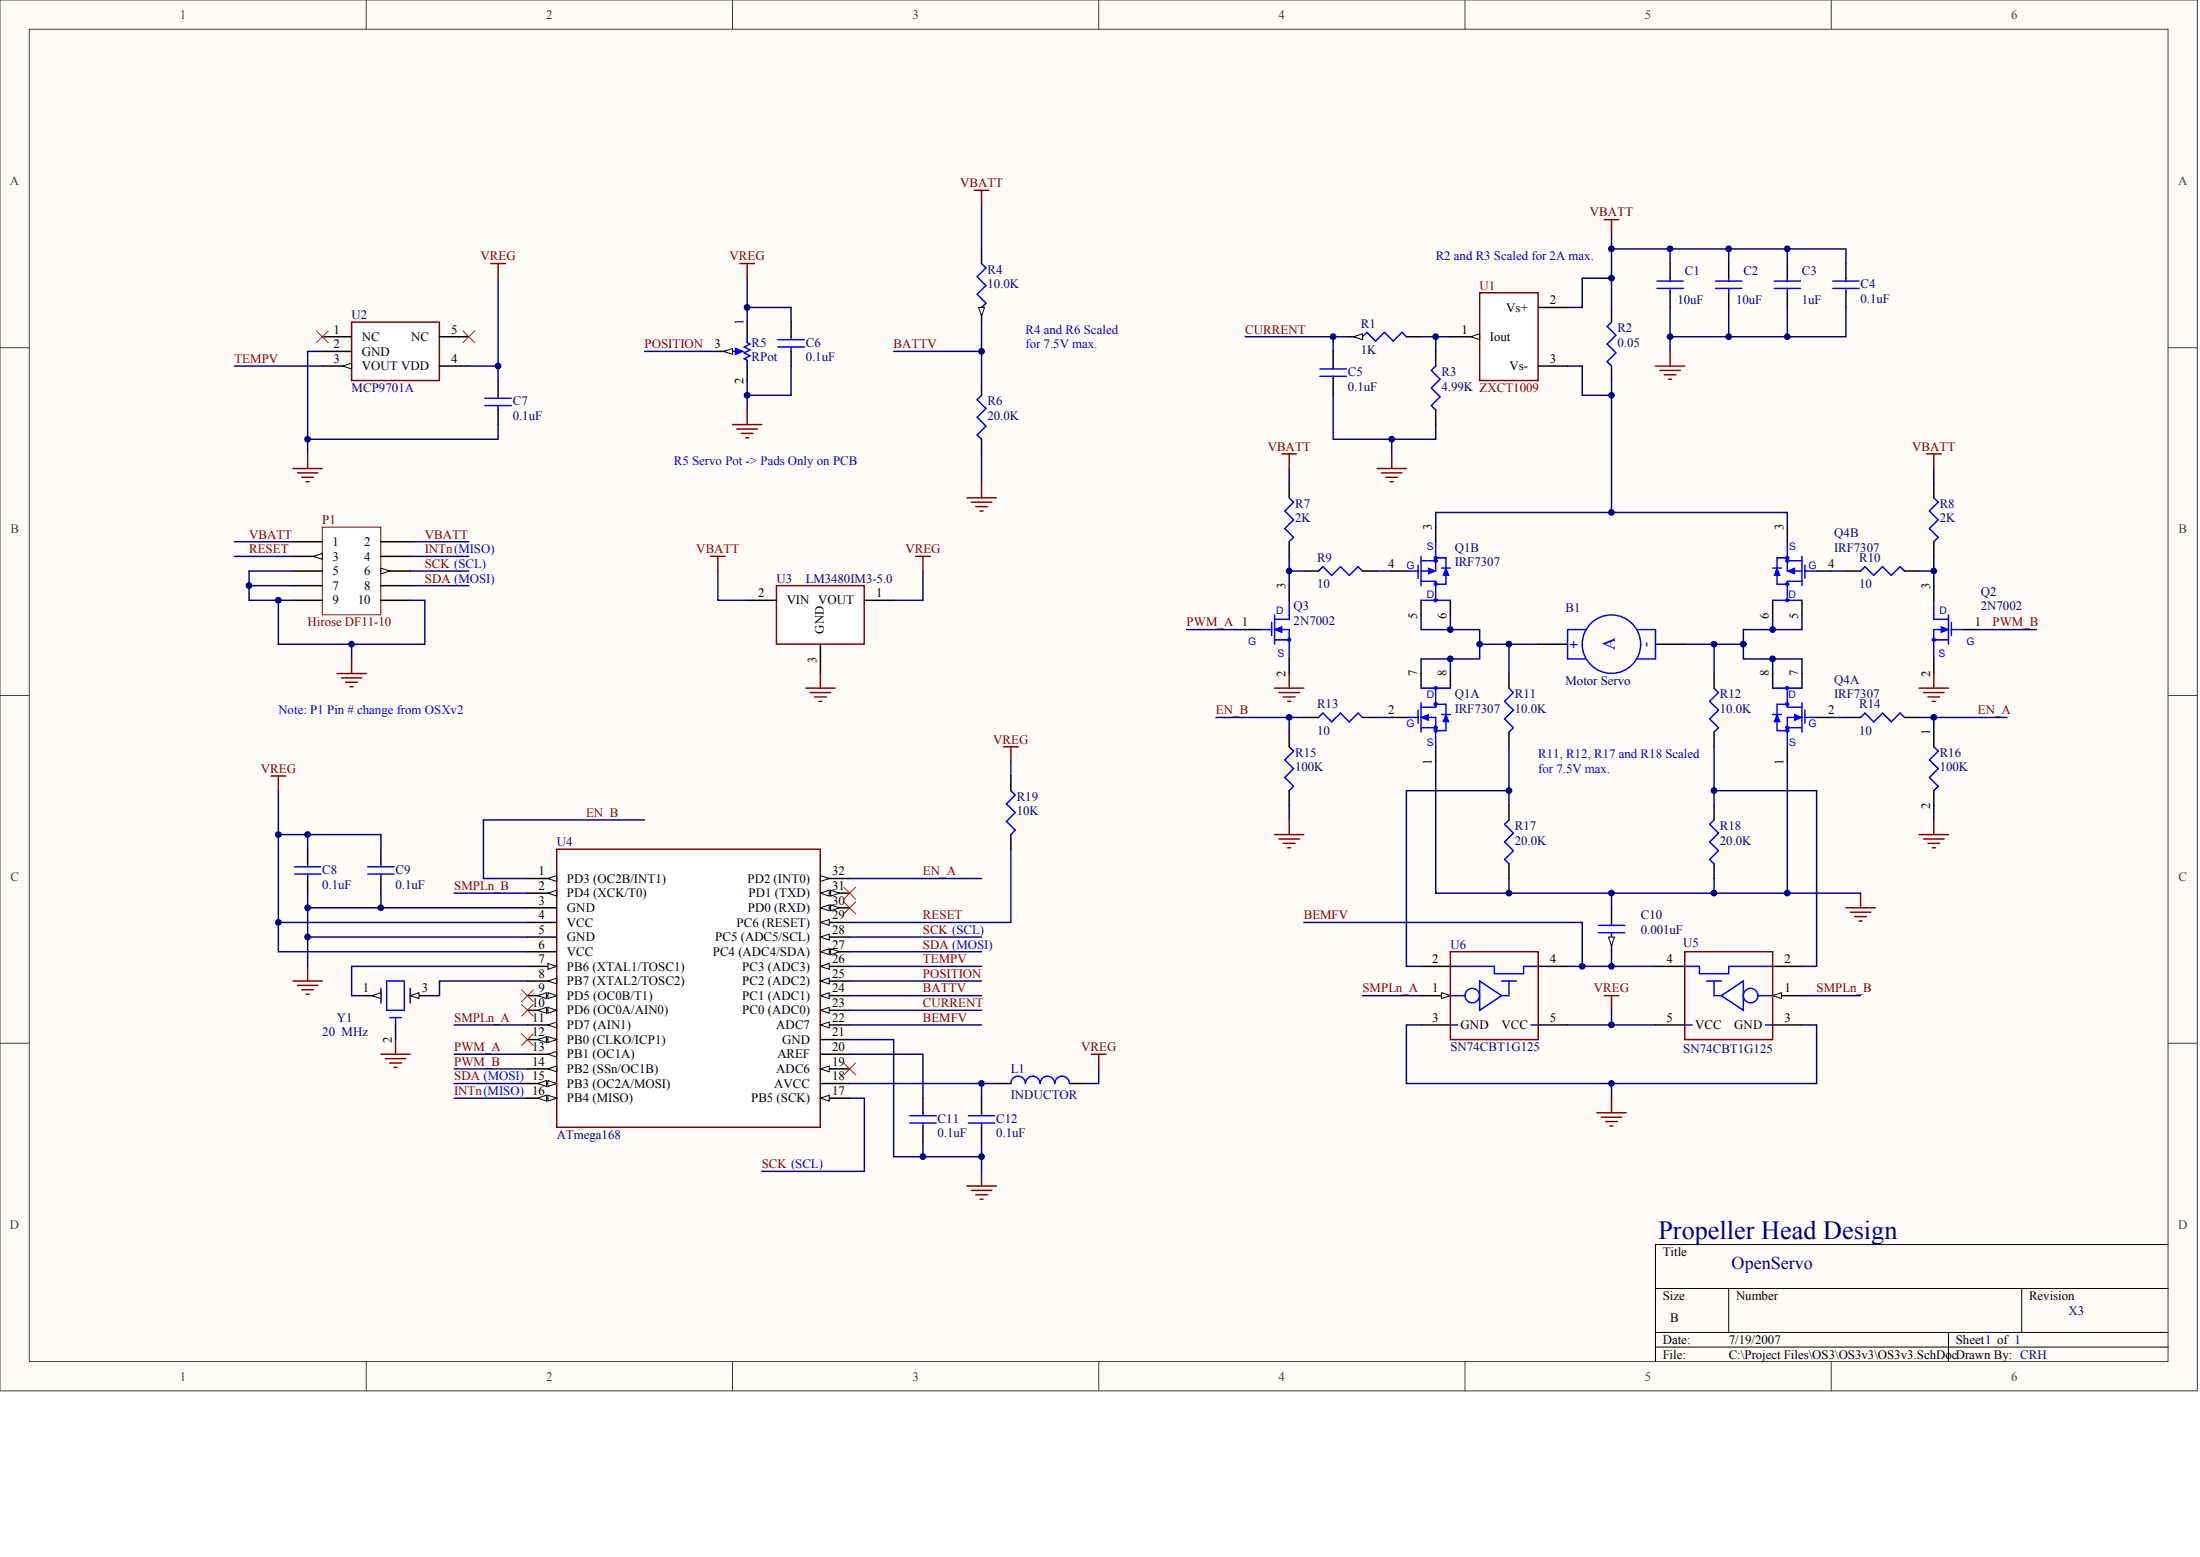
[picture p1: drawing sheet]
<svg xmlns="http://www.w3.org/2000/svg" width="840mm" height="594mm" viewBox="0 0 840 594" stroke-linecap="round" stroke-linejoin="round" font-family="sans-serif">
<g fill="#fffcf8" stroke="#404040" stroke-width=".38">
<path d="M0 0h838.6v530.7h-838.6z"/>
<path d="M11.2 11.2h816.2v508.3h-816.2z"/>
</g>
<g fill="none" stroke="#404040" stroke-width=".38">
<path d="M139.8 0v11.2M279.6 0v11.2M419.3 0v11.2M559.1 0v11.2M698.9 0v11.2M0 132.7h11.2M827.5 132.7h11.2M0 265.4h11.2M827.5 265.4h11.2M0 398.1h11.2M827.5 398.1h11.2M139.8 519.6v11.1"/>
<path d="M279.6 519.6v11.1M419.3 519.6v11.1M559.1 519.6v11.1M698.9 519.6v11.1"/>
</g>
<path d="M827.5 474.9h-195.7v44.7M631.8 491.6h195.7M659.7 491.6v16.8M771.6 491.6v16.8M631.8 508.4h195.7M631.8 514h195.7M743.6 508.4v11.2" fill="none" stroke="#000" stroke-width=".38"/>
<path d="M212.5 324h100.5v106.1h-100.5z" fill="#fff" stroke="#800000" stroke-width=".56"/>
<path d="M201.3 335.2h11.2" fill="none" stroke="#000" stroke-width=".56"/>
<path d="M209.1 335.2l3.4-1.1v2.2z" fill="#fffcf8" stroke="#000" stroke-width=".38"/>
<path d="M201.3 340.8h11.2" fill="none" stroke="#000" stroke-width=".56"/>
<path d="M209.1 340.8l3.4-1.1v2.2z" fill="#fffcf8" stroke="#000" stroke-width=".38"/>
<path d="M201.3 346.4h11.2M201.3 352h11.2M201.3 357.5h11.2M201.3 363.1h11.2M201.3 368.7h11.2" fill="none" stroke="#000" stroke-width=".56"/>
<path d="M209.1 367.6l3.4 1.1-3.4 1.1z" fill="#fffcf8" stroke="#000" stroke-width=".38"/>
<path d="M201.3 374.3h11.2" fill="none" stroke="#000" stroke-width=".56"/>
<path d="M209.1 374.3l3.4-1.1v2.2z" fill="#fffcf8" stroke="#000" stroke-width=".38"/>
<path d="M201.3 379.9h11.2" fill="none" stroke="#000" stroke-width=".56"/>
<g fill="#fffcf8" stroke="#000" stroke-width=".38">
<path d="M209.1 378.8l3.4 1.1-3.4 1.1z"/>
<path d="M205.2 379.9l3.3-1.1v2.2z"/>
</g>
<path d="M201.3 385.5h11.2" fill="none" stroke="#000" stroke-width=".56"/>
<g fill="#fffcf8" stroke="#000" stroke-width=".38">
<path d="M209.1 384.4l3.4 1.1-3.4 1.1z"/>
<path d="M205.2 385.5l3.3-1.1v2.2z"/>
</g>
<path d="M201.3 391.1h11.2" fill="none" stroke="#000" stroke-width=".56"/>
<path d="M209.1 391.1l3.4-1.1v2.2z" fill="#fffcf8" stroke="#000" stroke-width=".38"/>
<path d="M201.3 396.7h11.2" fill="none" stroke="#000" stroke-width=".56"/>
<g fill="#fffcf8" stroke="#000" stroke-width=".38">
<path d="M209.1 395.5l3.4 1.2-3.4 1.1z"/>
<path d="M205.2 396.7l3.3-1.2v2.3z"/>
</g>
<path d="M201.3 402.2h11.2" fill="none" stroke="#000" stroke-width=".56"/>
<path d="M209.1 402.2l3.4-1.1v2.3z" fill="#fffcf8" stroke="#000" stroke-width=".38"/>
<path d="M201.3 407.8h11.2" fill="none" stroke="#000" stroke-width=".56"/>
<path d="M209.1 407.8l3.4-1.1v2.2z" fill="#fffcf8" stroke="#000" stroke-width=".38"/>
<path d="M201.3 413.4h11.2" fill="none" stroke="#000" stroke-width=".56"/>
<g fill="#fffcf8" stroke="#000" stroke-width=".38">
<path d="M209.1 412.3l3.4 1.1-3.4 1.1z"/>
<path d="M205.2 413.4l3.3-1.1v2.2z"/>
</g>
<path d="M201.3 419h11.2" fill="none" stroke="#000" stroke-width=".56"/>
<g fill="#fffcf8" stroke="#000" stroke-width=".38">
<path d="M209.1 417.9l3.4 1.1-3.4 1.1z"/>
<path d="M205.2 419l3.3-1.1v2.2z"/>
</g>
<path d="M313.1 419h11.2" fill="none" stroke="#000" stroke-width=".56"/>
<path d="M313.1 419l3.4-1.1v2.2z" fill="#fffcf8" stroke="#000" stroke-width=".38"/>
<path d="M313.1 413.4h11.2M313.1 407.8h11.2" fill="none" stroke="#000" stroke-width=".56"/>
<path d="M313.1 407.8l3.4-1.1v2.2z" fill="#fffcf8" stroke="#000" stroke-width=".38"/>
<path d="M313.1 396.7h11.2M313.1 391.1h11.2M313.1 402.2h11.2" fill="none" stroke="#000" stroke-width=".56"/>
<path d="M313.1 391.1l3.4-1.1v2.2z" fill="#fffcf8" stroke="#000" stroke-width=".38"/>
<path d="M313.1 385.5h11.2" fill="none" stroke="#000" stroke-width=".56"/>
<path d="M313.1 385.5l3.4-1.1v2.2z" fill="#fffcf8" stroke="#000" stroke-width=".38"/>
<path d="M313.1 379.9h11.2" fill="none" stroke="#000" stroke-width=".56"/>
<path d="M313.1 379.9l3.4-1.1v2.2z" fill="#fffcf8" stroke="#000" stroke-width=".38"/>
<path d="M313.1 374.3h11.2" fill="none" stroke="#000" stroke-width=".56"/>
<path d="M313.1 374.3l3.4-1.1v2.2z" fill="#fffcf8" stroke="#000" stroke-width=".38"/>
<path d="M313.1 368.7h11.2" fill="none" stroke="#000" stroke-width=".56"/>
<path d="M313.1 368.7l3.4-1.1v2.2z" fill="#fffcf8" stroke="#000" stroke-width=".38"/>
<path d="M313.1 363.1h11.2" fill="none" stroke="#000" stroke-width=".56"/>
<g fill="#fffcf8" stroke="#000" stroke-width=".38">
<path d="M313.1 363.1l3.4-1.1v2.3z"/>
<path d="M317 362l3.4 1.1-3.4 1.2z"/>
</g>
<path d="M313.1 357.5h11.2" fill="none" stroke="#000" stroke-width=".56"/>
<path d="M313.1 357.5l3.4-1.1v2.3z" fill="#fffcf8" stroke="#000" stroke-width=".38"/>
<path d="M313.1 352h11.2" fill="none" stroke="#000" stroke-width=".56"/>
<path d="M313.1 352l3.4-1.2v2.3z" fill="#fffcf8" stroke="#000" stroke-width=".38"/>
<path d="M313.1 346.4h11.2" fill="none" stroke="#000" stroke-width=".56"/>
<g fill="#fffcf8" stroke="#000" stroke-width=".38">
<path d="M313.1 346.4l3.4-1.1v2.2z"/>
<path d="M317 345.3l3.4 1.1-3.4 1.1z"/>
</g>
<path d="M313.1 340.8h11.2" fill="none" stroke="#000" stroke-width=".56"/>
<g fill="#fffcf8" stroke="#000" stroke-width=".38">
<path d="M313.1 340.8l3.4-1.1v2.2z"/>
<path d="M317 339.7l3.4 1.1-3.4 1.1z"/>
</g>
<path d="M313.1 335.2h11.2" fill="none" stroke="#000" stroke-width=".56"/>
<path d="M313.1 334.1l3.4 1.1-3.4 1.1z" fill="#fffcf8" stroke="#000" stroke-width=".38"/>
<g fill="none" stroke="#00f" stroke-width=".56">
<path d="M385.8 301.7l1.7 1.7-3.4 3.3 3.4 3.4-3.4 3.3 3.4 3.4-1.7 1.6M112.4 333.5h10M112.4 330.7h10M117.4 329.6v1.1M117.4 333.5v1.7M140.3 333.5h10.1M140.3 330.7h10.1M145.4 329.6v1.1M145.4 333.5v1.7M391.3 413.4a2.77 2.77 0 0 0-2.7-2.8 2.77 2.77 0 0 0-2.8 2.8M396.9 413.4a2.77 2.77 0 0 0-2.8-2.8 2.77 2.77 0 0 0-2.7 2.8M408.1 413.4a2.8 2.8 0 0 0-2.8-2.8 2.8 2.8 0 0 0-2.8 2.8 2.77 2.77 0 0 0-2.8-2.8 2.77 2.77 0 0 0-2.7 2.8"/>
<path d="M347.2 428.5h10.1M347.2 425.7h10.1M352.2 424.6v1.1M352.2 428.5v1.7M369.6 428.5h10M369.6 425.7h10M374.6 424.6v1.1M374.6 428.5v1.7"/>
</g>
<path d="M385.8 296.1v5.6M385.8 318.4v5.6M117.4 324v5.6M117.4 335.2v5.6M145.4 324v5.6M145.4 335.2v5.6M352.2 419v5.6M374.6 419v5.6M380.2 413.4h5.6M408.1 413.4h5.6M352.2 430.2v5.6M374.6 430.2v5.6" fill="none" stroke="#000" stroke-width=".56"/>
<g fill="none" stroke="#000080" stroke-width=".56">
<path d="M385.8 290.5v5.6M106.2 301.7v61.4h95.1M106.2 318.4h39.2v5.6M117.4 318.4v5.6M385.8 324v28h-61.5M106.2 352h95.1M117.4 340.8v5.6M117.4 357.5v11.2M145.4 340.8v5.6M201.3 346.4h-83.9v11.1h83.9M324.3 363.1h50.3M324.3 402.2h27.9v16.8"/>
<path d="M324.3 419h5.6v27.9h-39.2M324.3 413.4h55.9M374.6 413.4v5.6M352.2 435.8v5.6h22.4M374.6 435.8v11.1"/>
</g>
<g fill="none" stroke="#800000" stroke-width=".56">
<path d="M103.4 296.1h5.6M106.2 296.1v5.6M383 284.9h5.6M385.8 284.9v5.6M111.8 374.3h11.2M113.5 376h7.8M115.2 377.7h4.4M116.9 379.3h1.1M117.4 368.7v5.6M416.5 402.2h5.6M419.3 402.2v5.6M369 452.5h11.2"/>
<path d="M370.7 454.2h7.8M372.4 455.9h4.4M374 457.6h1.2M374.6 446.9v5.6"/>
</g>
<path d="M123 201.1h22.3v33.5h-22.3z" fill="#fff" stroke="#800000" stroke-width=".38"/>
<path d="M111.8 206.7h11.2M111.8 212.3h11.2M145.4 206.7h11.2" fill="none" stroke="#000" stroke-width=".56"/>
<path d="M119.6 212.3l3.4-1.1v2.2z" fill="#fffcf8" stroke="#000" stroke-width=".38"/>
<path d="M111.8 217.9h11.2M145.4 212.3h11.2M145.4 217.9h11.2" fill="none" stroke="#000" stroke-width=".56"/>
<path d="M145.4 216.8l3.3 1.1-3.3 1.1z" fill="#fffcf8" stroke="#000" stroke-width=".38"/>
<g fill="none" stroke="#000" stroke-width=".56">
<path d="M615 117.3v5.6M514.4 128.5h5.6M615 139.7v5.6M492 184.4v5.5M738 184.4v5.5M492 206.7v5.6M497.6 217.9h5.6M520 217.9h5.6M704.5 217.9h5.6M726.8 217.9h5.6M738 206.7v5.6M111.8 223.5h11.2"/>
<path d="M111.8 229.1h11.2M145.4 223.5h11.2M145.4 229.1h11.2M492 223.5v5.6M738 223.5v5.6M475.2 240.2h5.6M492 251.4v5.6M575.9 257v5.6M587.1 245.8h11.1M631.8 245.8h11.2M654.2 257v5.6M738 251.4v5.6"/>
<path d="M749.2 240.2h5.6M497.6 273.7h5.6M520 273.7h5.6M575.9 279.3v5.6M654.2 279.3v5.6M704.5 273.7h5.6M726.8 273.7h5.6"/>
</g>
<g fill="none" stroke="#00f" stroke-width=".56">
<path d="M520 128.5l1.6-1.7 3.4 3.4 3.4-3.4 3.3 3.4 3.4-3.4 1.6 1.7M615 122.9l-1.7 1.7 3.4 3.3-3.4 3.4 3.4 3.3-3.4 3.4 1.7 1.7M492 189.9l1.7 1.7-3.4 3.4 3.4 3.3-3.4 3.4 3.4 3.3-1.7 1.7M738 189.9l1.7 1.7-3.4 3.4 3.4 3.3-3.4 3.4 3.4 3.3-1.7 1.7M503.2 217.9l1.7-1.7 3.3 3.4 3.4-3.4 3.3 3.4 3.4-3.4 1.7 1.7M710.1 217.9l1.6-1.7 3.4 3.4 3.4-3.4 3.3 3.4 3.4-3.4 1.6 1.7M485.3 237.4v5.1M486.4 234.6v11.2M492 229.1v7.2h-5.6M738 229.1v7.2h5.6M743.6 234.6v11.2M744.7 237.4v5.1"/>
<path d="M480.8 240.2h4.5M486.4 240.2h5.6v11.2M486.4 244.1h5.6M605.5 240.2h-7.3v11.2h6.8M624.5 240.2h7.3v11.2h-7.3M738 244.1h5.6M743.6 240.2h-5.6v11.2M744.7 240.2h4.5M503.2 273.7l1.7-1.6 3.3 3.3 3.4-3.3 3.3 3.3 3.4-3.3 1.7 1.6M575.9 262.6l1.7 1.6-3.4 3.4 3.4 3.4-3.4 3.3 3.4 3.4-1.7 1.6M654.2 262.6l1.6 1.6-3.3 3.4 3.3 3.4-3.3 3.3 3.3 3.4-1.6 1.6M710.1 273.7l1.6-1.6 3.4 3.3 3.4-3.3 3.3 3.3 3.4-3.3 1.6 1.6"/>
<circle cx="615" cy="245.8" r="11.2"/>
</g>
<g fill="none" stroke="#000080" stroke-width=".56">
<path d="M615 89.4v16.7M598.2 117.3h5.6v-11.2h11.2v11.2M598.2 139.7h5.6v11.1h11.2M615 145.3v50.2M492 178.8v5.6M738 178.8v5.6M89.5 212.3h22.3M89.5 206.7h22.3M95 217.9h16.8M156.6 212.3h22.3M156.6 206.7h22.3M156.6 217.9h22.3"/>
<path d="M492 212.3v5.6M497.6 217.9h-5.6v5.6M525.6 217.9h5.6M547.9 201.1v-5.6h134.2v5.6M698.9 217.9h5.6M732.4 217.9h5.6v5.6M738 212.3v5.6M95 223.5h16.8M111.8 229.1h-5.6v16.7h55.9v-16.7h-5.5M156.6 223.5h22.3M542.3 234.6v5.6h22.4v5.6M553.5 234.6v5.6"/>
<path d="M676.5 234.6v5.6M687.7 234.6v5.6h-22.4v5.6h-22.3M134.2 245.8v5.6M452.9 240.2h22.3M553.5 251.4v5.6M575.9 245.8v11.2M587.1 245.8h-22.4v5.6h-22.4v5.6M654.2 245.8v11.2M665.3 245.8v5.6h22.4v5.6M676.5 251.4v5.6M754.8 240.2h22.4M464.1 273.7h33.5"/>
<path d="M525.6 273.7h5.6M698.9 273.7h5.6M732.4 273.7h33.6M547.9 290.5v50.3h134.2v-50.3M575.9 284.9v22.4M654.2 284.9v22.4M575.9 335.2v5.6M654.2 335.2v5.6M324.3 357.5h50.3M615 340.8v5.6M201.3 368.7h-67.1v11.2h5.6M201.3 374.3h-33.6v5.6h-5.6"/>
<path d="M324.3 379.9h50.3M324.3 374.3h50.3M324.3 368.7h50.3M324.3 396.7h16.8v44.7h11.1M324.3 385.5h50.3M324.3 391.1h50.3M173.3 402.2h28M173.3 407.8h28M173.3 419h28M173.3 413.4h28M419.3 407.8v5.6h-5.6"/>
</g>
<path d="M322 338.6l4.5 4.4M326.5 338.6l-4.5 4.4M322 344.1l4.5 4.5M326.5 344.1l-4.5 4.5M199 377.7l4.5 4.4M203.5 377.7l-4.5 4.4M199 383.2l4.5 4.5M203.5 383.2l-4.5 4.5M322 405.6l4.5 4.5M326.5 405.6l-4.5 4.5" fill="none" stroke="#f00" stroke-width=".38"/>
<g fill="none" stroke="#800000" stroke-width=".56">
<path d="M612.2 83.8h5.6M615 83.8v5.6M489.2 173.2h5.6M492 173.2v5.6M735.2 173.2h5.6M738 173.2v5.6M128.6 257h11.2M130.3 258.7h7.8M134.2 251.4v5.6M492 257v5.6M738 257v5.6M131.9 260.3h4.5"/>
<path d="M133.6 262h1.1M486.4 262.6h11.2M488.1 264.2h7.8M489.8 265.9h4.5M491.5 267.6h1.1M732.4 262.6h11.2M734.1 264.2h7.8M735.8 265.9h4.5M737.5 267.6h1.1M704.5 346.4h11.2M706.2 348.1h7.8M707.8 349.7h4.5"/>
<path d="M709.5 351.4h1.1M710.1 340.8v5.6"/>
</g>
<g fill="#00f" stroke="#00f" stroke-width=".38">
<path d="M740.8 239.1l2.8 1.1-2.8 1.1z"/>
<path d="M486.4 240.2l2.8-1.1v2.2z"/>
</g>
<g fill="#00f" stroke="#00f" stroke-width=".56">
<circle cx="738" cy="244.1" r=".53"/>
<circle cx="492" cy="244.1" r=".53"/>
</g>
<path d="M516.6 128.5l3.4-1.1v2.2z" fill="#fffcf8" stroke="#000" stroke-width=".38"/>
<path d="M508.8 134.1v5.6M536.7 128.5h5.6M508.8 145.3v5.5" fill="none" stroke="#000" stroke-width=".56"/>
<path d="M508.8 139.7v1.1M503.8 143.6h10M503.8 140.8h10M508.8 143.6v1.7" fill="none" stroke="#00f" stroke-width=".56"/>
<path d="M525.6 178.8h11.1M531.2 173.2v5.6M527.2 180.4h7.9M528.9 182.1h4.5M530.6 183.8h1.1" fill="none" stroke="#800000" stroke-width=".56"/>
<path d="M475.2 128.5h39.2M508.8 128.5v5.6M542.3 128.5h11.2M547.9 128.5v5.6M508.8 150.8v16.8h22.4M547.9 162v5.6h-16.7v5.6" fill="none" stroke="#000080" stroke-width=".56"/>
<path d="M564.7 374.3l8.4 5.6-8.4 5.6z" fill-rule="evenodd" fill="#fff" stroke="#00f" stroke-width=".56"/>
<circle cx="561.9" cy="379.9" r="2.77" fill="#fff" stroke="#00f" stroke-width=".56"/>
<path d="M570.3 368.7v2.8h11.2v-2.8M573.1 374.3h5.6M575.9 374.3v5.6h-2.8" fill="none" stroke="#00f" stroke-width=".56"/>
<path d="M542.3 379.9h11.2" fill="none" stroke="#000" stroke-width=".56"/>
<path d="M550.2 378.8l3.3 1.1-3.3 1.1z" fill="#fffcf8" stroke="#000" stroke-width=".38"/>
<path d="M542.3 368.7h11.2M587.1 368.7h11.1M542.3 391.1h11.2M587.1 391.1h11.1" fill="none" stroke="#000" stroke-width=".56"/>
<path d="M553.5 368.7h16.8M553.5 379.9h5.6M581.5 368.7h5.6M553.5 391.1h2.8M584.3 391.1h2.8" fill="none" stroke="#00f" stroke-width=".56"/>
<path d="M553.5 363.1h33.6v33.6h-33.6z" fill="none" stroke="#800000" stroke-width=".56"/>
<path d="M657 379.9l8.3-5.6v11.2z" fill-rule="evenodd" fill="#fff" stroke="#00f" stroke-width=".56"/>
<circle cx="668.1" cy="379.9" r="2.77" fill="#fff" stroke="#00f" stroke-width=".56"/>
<path d="M648.6 368.7v2.8h11.1v-2.8M651.4 374.3h5.6M654.2 374.3v5.6h2.8" fill="none" stroke="#00f" stroke-width=".56"/>
<path d="M676.5 379.9h11.2" fill="none" stroke="#000" stroke-width=".56"/>
<path d="M676.5 379.9l3.4-1.1v2.2z" fill="#fffcf8" stroke="#000" stroke-width=".38"/>
<path d="M615 346.4v5.6M615 357.5v5.6M631.8 368.7h11.2M676.5 368.7h11.2M631.8 391.1h11.2M676.5 391.1h11.2" fill="none" stroke="#000" stroke-width=".56"/>
<path d="M610 355.9h10.1M610 353.1h10.1M615 352v1.1M615 355.9v1.6M643 368.7h5.6M659.7 368.7h16.8M670.9 379.9h5.6M643 391.1h2.8M673.7 391.1h2.8" fill="none" stroke="#00f" stroke-width=".56"/>
<path d="M643 363.1h33.5v33.6h-33.5z" fill="none" stroke="#800000" stroke-width=".56"/>
<path d="M575.9 301.7h-39.2v67h5.6M654.2 301.7h39.1v67h-5.6M598.2 368.7h16.8" fill="none" stroke="#000080" stroke-width=".56"/>
<path d="M613.9 357.5h2.2l-1.1 3.4z" fill="#fffcf8" stroke="#000" stroke-width=".38"/>
<g fill="none" stroke="#000080" stroke-width=".56">
<path d="M95 217.9v11.2h11.2M492 273.7v5.6M738 273.7v5.6M246 312.9h-61.5v22.3h16.8M492 307.3v5.6M738 307.3v5.6M324.3 335.2h50.3M173.3 340.8h28M497.6 352h106.2v16.7M682.1 340.8h28M520 379.9h22.3M615 363.1v5.6h16.8"/>
<path d="M687.7 379.9h22.4M173.3 391.1h28M542.3 391.1h-5.6v22.3h156.6v-22.3h-5.6M598.2 391.1h33.6M615 385.5v5.6M615 413.4v5.6"/>
</g>
<g fill="none" stroke="#800000" stroke-width=".56">
<path d="M486.4 318.4h11.2M492 312.9v5.5M732.4 318.4h11.2M738 312.9v5.5M488.1 320.1h7.8M489.8 321.8h4.5M491.5 323.5h1.1M734.1 320.1h7.8M735.8 321.8h4.5M737.5 323.5h1.1M612.2 379.9h5.6M615 379.9v5.6"/>
<path d="M615 419v5.6M609.4 424.6h11.2M611.1 426.3h7.8M612.8 427.9h4.5M614.5 429.6h1.1"/>
</g>
<path d="M279.6 134.1h2.7M492 284.9l1.7 1.7-3.4 3.3 3.4 3.4-3.4 3.4 3.4 3.3-1.7 1.7M738 284.9l1.7 1.7-3.4 3.3 3.4 3.4-3.4 3.4 3.4 3.3-1.7 1.7" fill="none" stroke="#00f" stroke-width=".56"/>
<path d="M274 134.1h5.6M285.1 122.9v5.6M285.1 139.7v5.6M492 279.3v5.6M738 279.3v5.6M492 301.7v5.6M738 301.7v5.6" fill="none" stroke="#000" stroke-width=".56"/>
<path d="M280.7 133l2.8 1.1-2.8 1.1z" fill="#00f" stroke="#00f" stroke-width=".56"/>
<path d="M276.2 134.1l3.4-1.1v2.2z" fill="#fffcf8" stroke="#000" stroke-width=".38"/>
<path d="M374.6 100.6l1.7 1.6-3.4 3.4 3.4 3.3-3.4 3.4 3.4 3.3-1.7 1.7M285.1 128.5v2.2l1.2 .6-2.3 1.1 2.3 1.1-2.3 1.1 2.3 1.2-2.3 1.1 1.1 .5v2.3M296.9 132.4h10.1M296.9 129.6h10.1M301.9 128.5v1.1M301.9 132.4v1.7M374.6 150.8l-1.7 1.7 3.4 3.4-3.4 3.3 3.4 3.4-3.4 3.3 1.7 1.7" fill="none" stroke="#00f" stroke-width=".56"/>
<path d="M285.1 117.3h16.8v5.6M285.1 106.1v16.8M246 134.1h28M301.9 139.7v11.1h-16.8M285.1 145.3v11.1" fill="none" stroke="#000080" stroke-width=".56"/>
<path d="M282.3 100.6h5.6M285.1 100.6v5.5M285.1 156.4v5.6M279.6 162h11.1M281.2 163.7h7.9M282.9 165.4h4.5M284.6 167h1.1" fill="none" stroke="#800000" stroke-width=".56"/>
<path d="M374.6 95v5.6M374.6 117.3v5.6M301.9 122.9v5.6M301.9 134.1v5.6M374.6 145.3v5.5M374.6 167.6v5.6" fill="none" stroke="#000" stroke-width=".56"/>
<path d="M373.5 117.3h2.2l-1.1 3.4z" fill="#fffcf8" stroke="#000" stroke-width=".38"/>
<path d="M374.6 78.2v16.8M341.1 134.1h33.5M374.6 122.9v22.4M374.6 173.2v11.2" fill="none" stroke="#000080" stroke-width=".56"/>
<path d="M371.8 72.6h5.6M374.6 72.6v5.6M369 189.9h11.2M370.7 191.6h7.8M372.4 193.3h4.4M374 195h1.2M374.6 184.4v5.5M151 396.7v5.5M145.4 402.2h11.2M147 403.9h7.9M148.7 405.6h4.5M150.4 407.3h1.1" fill="none" stroke="#800000" stroke-width=".56"/>
<path d="M575.9 312.9l-1.7 1.6 3.4 3.4-3.4 3.3 3.4 3.4-3.4 3.3 1.7 1.7M654.2 312.9l-1.7 1.6 3.3 3.4-3.3 3.3 3.3 3.4-3.3 3.3 1.7 1.7" fill="none" stroke="#00f" stroke-width=".56"/>
<path d="M575.9 307.3v5.6M654.2 307.3v5.6M575.9 329.6v5.6M654.2 329.6v5.6" fill="none" stroke="#000" stroke-width=".56"/>
<path d="M296.3 223.5h33.5v22.3h-33.5z" fill="#fff" stroke="#800000" stroke-width=".56"/>
<path d="M285.1 229.1h11.2M329.9 229.1h11.2M313.1 245.8v11.2M139.8 379.9h5.6" fill="none" stroke="#000" stroke-width=".56"/>
<path d="M274 217.9v11.2h11.1M352.2 217.9v11.2h-11.1" fill="none" stroke="#000080" stroke-width=".56"/>
<path d="M271.2 212.3h5.6M274 212.3v5.6M349.4 212.3h5.6M352.2 212.3v5.6M313.1 257v5.6M307.5 262.6h11.2M309.2 264.2h7.8M310.9 265.9h4.4M312.5 267.6h1.2" fill="none" stroke="#800000" stroke-width=".56"/>
<path d="M145.4 377.1v5.6M147.6 374.3h6.7v11.2h-6.7zM156.6 377.1v5.6M148.7 388.3h4.5M151 388.3v2.8" fill="none" stroke="#00f" stroke-width=".56"/>
<path d="M142 379.9l3.4-1.1v2.2z" fill="#fffcf8" stroke="#000" stroke-width=".38"/>
<path d="M156.6 379.9h5.5" fill="none" stroke="#000" stroke-width=".56"/>
<path d="M156.6 379.9l3.3-1.1v2.2z" fill="#fffcf8" stroke="#000" stroke-width=".38"/>
<path d="M637.4 100.6v5.5M637.4 111.7v5.6M659.7 100.6v5.5M659.7 111.7v5.6M682.1 100.6v5.5M682.1 111.7v5.6M704.5 100.6v5.5M704.5 111.7v5.6M151 391.1v5.6" fill="none" stroke="#000" stroke-width=".56"/>
<g fill="none" stroke="#00f" stroke-width=".56">
<path d="M632.4 110.1h10M632.4 107.3h10M637.4 106.1v1.2M637.4 110.1v1.6M654.7 110.1h10.1M654.7 107.3h10.1M659.7 106.1v1.2M659.7 110.1v1.6M677.1 110.1h10M677.1 107.3h10M682.1 106.1v1.2M682.1 110.1v1.6"/>
<path d="M699.4 110.1h10.1M699.4 107.3h10.1M704.5 106.1v1.2M704.5 110.1v1.6"/>
</g>
<path d="M615 95h67.1v5.6M637.4 95v5.6M659.7 95v5.6M682.1 95h22.4v5.6M637.4 117.3v11.2h44.7v-11.2M659.7 117.3v11.2M704.5 117.3v11.2h-22.4M637.4 128.5v5.6" fill="none" stroke="#000080" stroke-width=".56"/>
<path d="M631.8 139.7h11.2M637.4 134.1v5.6M633.5 141.3h7.8M635.1 143h4.5M636.8 144.7h1.1" fill="none" stroke="#800000" stroke-width=".56"/>
<path d="M199 394.4l4.5 4.5M203.5 394.4l-4.5 4.5" fill="none" stroke="#f00" stroke-width=".38"/>
<path d="M134.2 122.9h33.5v22.3h-33.5z" fill="#fff" stroke="#800000" stroke-width=".56"/>
<path d="M123 128.5h11.2M123 134.1h11.2M123 139.7h11.2M167.7 128.5h11.2" fill="none" stroke="#000" stroke-width=".56"/>
<path d="M130.8 139.7l3.4-1.2v2.3z" fill="#fffcf8" stroke="#000" stroke-width=".38"/>
<g fill="none" stroke="#000" stroke-width=".56">
<path d="M167.7 139.7h11.2M190.1 145.3v5.5M190.1 156.4v5.6M531.2 217.9h5.5M547.9 201.1v5.6M682.1 201.1v5.6M693.3 217.9h5.6M542.3 229.1v5.5M553.5 229.1v5.5M676.5 229.1v5.5M687.7 229.1v5.5M542.3 257v5.6"/>
<path d="M553.5 257v5.6M676.5 257v5.6M687.7 257v5.6M531.2 273.7h5.5M693.3 273.7h5.6M547.9 284.9v5.6M682.1 284.9v5.6"/>
</g>
<path d="M190.1 106.1v33.6h-11.2M89.5 139.7h33.5M123 134.1h-5.6v39.1M190.1 139.7v5.6M190.1 162v5.6h-72.7" fill="none" stroke="#000080" stroke-width=".56"/>
<path d="M187.3 100.6h5.6M190.1 100.6v5.5M111.8 178.8h11.2M117.4 173.2v5.6M113.5 180.4h7.8M115.2 182.1h4.4M116.9 183.8h1.1" fill="none" stroke="#800000" stroke-width=".56"/>
<g fill="none" stroke="#00f" stroke-width=".56">
<path d="M185.1 154.7h10M185.1 152h10M190.1 150.8v1.2M190.1 154.7v1.7M536.7 217.9h4.5M541.2 215.6v5.1M542.3 212.3v11.2M542.3 214h5.6M542.3 217.9h5.1M547.9 206.7v11.2M547.9 212.9h3.9v10h-3.9M550.2 216.8h3.3"/>
<path d="M676.5 216.8h3.4M682.1 214h5.6M682.1 212.9h-3.9v10h3.9M682.1 206.7v11.2M682.7 217.9h5M687.7 212.3v11.2M688.8 217.9h4.5M688.8 215.6v5.1M542.3 221.8h5.6v7.3M542.3 229.1h11.2M676.5 229.1h11.2M687.7 221.8h-5.6v7.3"/>
<path d="M536.7 273.7h4.5M541.2 271v5M542.3 273.7h5.6v11.2M542.3 277.7h5.6M542.3 268.2v11.1M542.3 262.6h11.2M547.9 268.7h3.9v10.1h-3.9M547.9 262.6v7.2h-5.6M550.2 272.6h3.3M676.5 272.6h3.4M676.5 262.6h11.2M682.1 268.7h-3.9v10.1h3.9"/>
<path d="M682.1 277.7h5.6M682.1 262.6v7.2h5.6M687.7 273.7h-5.6v11.2M687.7 268.2v11.1M688.8 273.7h4.5M688.8 271v5"/>
</g>
<path d="M120.8 126.3l4.4 4.4M125.2 126.3l-4.4 4.4M176.7 126.3l4.5 4.4M181.2 126.3l-4.5 4.4" fill="none" stroke="#f00" stroke-width=".38"/>
<g fill="#00f" stroke="#00f" stroke-width=".38">
<path d="M542.3 273.7l2.8-1.1v2.3z"/>
<path d="M551.8 272.6l1.2 2.8h-2.3z"/>
<path d="M545.1 216.8l2.8 1.1-2.8 1.1z"/>
<path d="M551.8 216.8l1.2 2.8h-2.3z"/>
<path d="M684.9 272.6l2.8 1.1-2.8 1.2z"/>
<path d="M678.2 272.6l1.1 2.8h-2.2z"/>
<path d="M682.1 217.9l2.8-1.1v2.2z"/>
<path d="M678.2 216.8l1.1 2.8h-2.2z"/>
</g>
<g fill="#00f" stroke="#00f" stroke-width=".56">
<circle cx="547.9" cy="278.7" r=".53"/>
<circle cx="547.9" cy="268.7" r=".53"/>
<circle cx="547.9" cy="277.6" r=".53"/>
<circle cx="547.9" cy="262.5" r=".53"/>
<circle cx="547.9" cy="212.8" r=".53"/>
<circle cx="547.9" cy="213.9" r=".53"/>
<circle cx="547.9" cy="222.9" r=".53"/>
<circle cx="547.9" cy="229" r=".53"/>
<circle cx="682.1" cy="278.7" r=".53"/>
<circle cx="682.1" cy="268.7" r=".53"/>
<circle cx="682.1" cy="277.6" r=".53"/>
<circle cx="682.1" cy="262.5" r=".53"/>
<circle cx="682.1" cy="212.8" r=".53"/>
<circle cx="682.1" cy="213.9" r=".53"/>
<circle cx="682.1" cy="222.9" r=".53"/>
<circle cx="682.1" cy="229" r=".53"/>
</g>
<path d="M564.7 111.7h22.3v33.5h-22.3z" fill="#fff" stroke="#800000" stroke-width=".56"/>
<path d="M553.5 128.5h11.2" fill="none" stroke="#000" stroke-width=".56"/>
<path d="M561.3 128.5l3.4-1.1v2.2z" fill="#fffcf8" stroke="#000" stroke-width=".38"/>
<path d="M587.1 117.3h11.1M547.9 134.1v5.6M587.1 139.7h11.1M547.9 156.4v5.6" fill="none" stroke="#000" stroke-width=".56"/>
<path d="M547.9 139.7l-1.7 1.6 3.4 3.4-3.4 3.3 3.4 3.4-3.4 3.3 1.7 1.7" fill="none" stroke="#00f" stroke-width=".56"/>
<g fill="#000080" stroke="#000080" stroke-width=".38">
<circle cx="95" cy="223.4" r="1.09"/>
<circle cx="106.2" cy="351.9" r="1.09"/>
<circle cx="106.2" cy="318.4" r="1.09"/>
<circle cx="106.2" cy="229" r="1.09"/>
<circle cx="117.4" cy="357.5" r="1.09"/>
<circle cx="117.4" cy="346.3" r="1.09"/>
<circle cx="117.4" cy="318.4" r="1.09"/>
<circle cx="117.4" cy="167.6" r="1.09"/>
<circle cx="134.2" cy="245.8" r="1.09"/>
<circle cx="145.3" cy="346.3" r="1.09"/>
<circle cx="190.1" cy="139.6" r="1.09"/>
<circle cx="285.1" cy="150.8" r="1.09"/>
<circle cx="285.1" cy="117.3" r="1.09"/>
<circle cx="352.2" cy="441.3" r="1.09"/>
<circle cx="374.6" cy="441.3" r="1.09"/>
<circle cx="374.6" cy="413.4" r="1.09"/>
<circle cx="374.6" cy="134" r="1.09"/>
<circle cx="492" cy="273.7" r="1.09"/>
<circle cx="492" cy="217.9" r="1.09"/>
<circle cx="508.8" cy="128.5" r="1.09"/>
<circle cx="531.1" cy="167.6" r="1.09"/>
<circle cx="547.9" cy="128.5" r="1.09"/>
<circle cx="553.5" cy="251.4" r="1.09"/>
<circle cx="553.5" cy="240.2" r="1.09"/>
<circle cx="564.7" cy="245.8" r="1.09"/>
<circle cx="575.9" cy="340.8" r="1.09"/>
<circle cx="575.9" cy="301.7" r="1.09"/>
<circle cx="575.9" cy="245.8" r="1.09"/>
<circle cx="603.8" cy="368.7" r="1.09"/>
<circle cx="615" cy="413.4" r="1.09"/>
<circle cx="615" cy="391" r="1.09"/>
<circle cx="615" cy="368.7" r="1.09"/>
<circle cx="615" cy="340.8" r="1.09"/>
<circle cx="615" cy="195.5" r="1.09"/>
<circle cx="615" cy="150.8" r="1.09"/>
<circle cx="615" cy="106.1" r="1.09"/>
<circle cx="615" cy="94.9" r="1.09"/>
<circle cx="637.4" cy="128.5" r="1.09"/>
<circle cx="637.4" cy="94.9" r="1.09"/>
<circle cx="654.1" cy="340.8" r="1.09"/>
<circle cx="654.1" cy="301.7" r="1.09"/>
<circle cx="654.1" cy="245.8" r="1.09"/>
<circle cx="659.7" cy="128.5" r="1.09"/>
<circle cx="659.7" cy="94.9" r="1.09"/>
<circle cx="665.3" cy="245.8" r="1.09"/>
<circle cx="676.5" cy="251.4" r="1.09"/>
<circle cx="676.5" cy="240.2" r="1.09"/>
<circle cx="682.1" cy="340.8" r="1.09"/>
<circle cx="682.1" cy="128.5" r="1.09"/>
<circle cx="682.1" cy="94.9" r="1.09"/>
<circle cx="738" cy="273.7" r="1.09"/>
<circle cx="738" cy="217.9" r="1.09"/>
</g>
<text font-size="10" fill="#000080" x="632.9" y="472.6">Propeller Head Design</text>
<text font-size="6.9" fill="#000080" x="660.9" y="484.3">OpenServo</text>
<text font-size="6.8" fill="#00f" x="616.3" y="248" transform="rotate(-90 616.3 248)">A</text>
<g font-size="5.8" fill="#00f">
<text x="602.7" y="247.5" transform="rotate(-90 602.7 247.5)">+</text>
<text x="630.1" y="246.9" transform="rotate(-90 630.1 246.9)">-</text>
</g>
<g font-size="4.9" fill="#404040">
<text x="68.7" y="7.2">1</text>
<text x="208.4" y="7.2">2</text>
<text x="348.2" y="7.2">3</text>
<text x="488" y="7.2">4</text>
<text x="627.8" y="7.2">5</text>
<text x="767.5" y="7.2">6</text>
<text x="3.8" y="70.7">A</text>
<text x="831.3" y="70.7">A</text>
<text x="4" y="203.4">B</text>
<text x="831.4" y="203.4">B</text>
<text x="4" y="336.1">C</text>
<text x="831.4" y="336.1">C</text>
<text x="3.8" y="468.7">D</text>
<text x="831.3" y="468.7">D</text>
<text x="68.7" y="526.7">1</text>
<text x="208.4" y="526.7">2</text>
<text x="348.2" y="526.7">3</text>
<text x="488" y="526.7">4</text>
<text x="627.8" y="526.7">5</text>
<text x="767.5" y="526.7">6</text>
</g>
<g font-size="4.9" fill="#800000">
<text x="366.4" y="71.4">VBATT</text>
<text x="606.8" y="82.6">VBATT</text>
<text x="183.4" y="99.3">VREG</text>
<text x="278.4" y="99.3">VREG</text>
<text x="564.7" y="110.5">U1</text>
<text x="475.2" y="127.3">CURRENT</text>
<text x="246" y="132.9">POSITION</text>
<text x="341.1" y="132.9">BATTV</text>
<text x="89.5" y="138.5">TEMPV</text>
<text x="483.8" y="172">VBATT</text>
<text x="729.8" y="172">VBATT</text>
<text x="123" y="199.9">P1</text>
<text x="95" y="205.5">VBATT</text>
<text x="162.1" y="205.5">VBATT</text>
<text x="95" y="211.1">RESET</text>
<text x="162.1" y="211.1">INTn(MISO)</text>
<text x="265.7" y="211.1">VBATT</text>
<text x="345.5" y="211.1">VREG</text>
<text x="162.1" y="216.7">SCK (SCL)</text>
<text x="162.1" y="222.3">SDA (MOSI)</text>
<text x="117.4" y="239">Hirose DF11-10</text>
<text x="452.9" y="239">PWM_A 1</text>
<text x="760.4" y="239">PWM_B</text>
<text x="464.1" y="272.5">EN_B</text>
<text x="754.8" y="272.5">EN_A</text>
<text x="379.1" y="283.7">VREG</text>
<text x="99.5" y="294.9">VREG</text>
<text x="223.6" y="311.6">EN_B</text>
<text x="352.2" y="334">EN_A</text>
<text x="173.3" y="339.6">SMPLn_B</text>
<text x="352.2" y="350.8">RESET</text>
<text x="497.6" y="350.8">BEMFV</text>
<text x="352.2" y="356.3">SCK (SCL)</text>
<text x="352.2" y="361.9">SDA (MOSI)</text>
<text x="352.2" y="367.5">TEMPV</text>
<text x="352.2" y="373.1">POSITION</text>
<text x="352.2" y="378.7">BATTV</text>
<text x="520" y="378.7">SMPLn_A</text>
<text x="608.3" y="378.7">VREG</text>
<text x="693.3" y="378.7">SMPLn_B</text>
<text x="173.3" y="389.9">SMPLn_A</text>
<text x="352.2" y="384.3">CURRENT</text>
<text x="352.2" y="389.9">BEMFV</text>
<text x="173.3" y="401">PWM_A</text>
<text x="412.6" y="401">VREG</text>
<text x="173.3" y="406.6">PWM_B</text>
<text x="173.3" y="412.2">SDA (MOSI) 15</text>
<text x="173.3" y="417.8">INTn(MISO) 16</text>
<text x="290.7" y="445.7">SCK (SCL)</text>
</g>
<g font-size="4.9" fill="#00f">
<text x="547.9" y="99.3">R2 and R3 Scaled for 2A max.</text>
<text x="391.4" y="127.3">R4 and R6 Scaled</text>
<text x="391.4" y="132.9">for 7.5V max.</text>
<text x="257.2" y="177.6">R5 Servo Pot -&gt; Pads Only on PCB</text>
<text x="106.2" y="272.5">Note: P1 Pin # change from OSXv2</text>
<text x="587.1" y="289.3">R11, R12, R17 and R18 Scaled</text>
<text x="587.1" y="294.9">for 7.5V max.</text>
</g>
<g font-size="4.9" fill="#000080">
<text x="376.8" y="104.4">R4</text>
<text x="643" y="104.9">C1</text>
<text x="665.3" y="104.9">C2</text>
<text x="687.7" y="104.9">C3</text>
<text x="376.8" y="110">10.0K</text>
<text x="710.1" y="110">C4</text>
<text x="640.2" y="116.1">10uF</text>
<text x="662.5" y="116.1">10uF</text>
<text x="687.7" y="116.1">1uF</text>
<text x="710.1" y="115.6">0.1uF</text>
<text x="134.2" y="121.7">U2</text>
<text x="519.4" y="125">R1</text>
<text x="617.3" y="126.7">R2</text>
<text x="286.8" y="132.3">R5</text>
<text x="286.8" y="137.9">RPot</text>
<text x="307.5" y="132.3">C6</text>
<text x="307.5" y="137.9">0.1uF</text>
<text x="519.4" y="135.1">1K</text>
<text x="617.3" y="132.3">0.05</text>
<text x="514.4" y="143.5">C5</text>
<text x="550.2" y="143.5">R3</text>
<text x="134.2" y="149.6">MCP9701A</text>
<text x="514.4" y="149.1">0.1uF</text>
<text x="550.2" y="149.1">4.99K ZXCT1009</text>
<text x="195.7" y="154.7">C7</text>
<text x="376.8" y="154.7">R6</text>
<text x="195.7" y="160.2">0.1uF</text>
<text x="376.8" y="160.2">20.0K</text>
<text x="494.3" y="193.8">R7</text>
<text x="740.3" y="193.8">R8</text>
<text x="494.3" y="199.4">2K</text>
<text x="740.3" y="199.4">2K</text>
<text x="700" y="204.9">Q4B</text>
<text x="502.6" y="214.4">R9</text>
<text x="555.2" y="210.5">Q1B</text>
<text x="700" y="210.5">IRF7307</text>
<text x="709.5" y="214.4">R10</text>
<text x="555.2" y="216.1">IRF7307</text>
<text x="296.3" y="222.3">U3</text>
<text x="307.5" y="222.3">LM3480IM3-5.0</text>
<text x="502.6" y="224.5">10</text>
<text x="709.5" y="224.5">10</text>
<text x="755.9" y="227.3">Q2</text>
<text x="493.7" y="232.9">Q3</text>
<text x="597.5" y="233.4">B1</text>
<text x="755.9" y="232.9">2N7002</text>
<text x="493.7" y="238.5">2N7002</text>
<text x="597.5" y="261.4">Motor Servo</text>
<text x="700" y="260.8">Q4A</text>
<text x="555.2" y="266.4">Q1A</text>
<text x="578.1" y="266.4">R11</text>
<text x="656.4" y="266.4">R12</text>
<text x="700" y="266.4">IRF7307</text>
<text x="502.6" y="270.3">R13</text>
<text x="555.2" y="272">IRF7307</text>
<text x="578.1" y="272">10.0K</text>
<text x="656.4" y="272">10.0K</text>
<text x="709.5" y="270.3">R14</text>
<text x="502.6" y="280.4">10</text>
<text x="709.5" y="280.4">10</text>
<text x="494.3" y="288.7">R15</text>
<text x="740.3" y="288.7">R16</text>
<text x="494.3" y="294.3">100K</text>
<text x="740.3" y="294.3">100K</text>
<text x="388" y="305.5">R19</text>
<text x="388" y="311.1">10K</text>
<text x="578.1" y="316.7">R17</text>
<text x="656.4" y="316.7">R18</text>
<text x="212.5" y="322.8">U4</text>
<text x="578.1" y="322.3">20.0K</text>
<text x="656.4" y="322.3">20.0K</text>
<text x="123" y="333.4">C8</text>
<text x="151" y="333.4">C9</text>
<text x="123" y="339">0.1uF</text>
<text x="151" y="339">0.1uF</text>
<text x="626.2" y="350.8">C10</text>
<text x="626.2" y="356.3">0.001uF</text>
<text x="553.5" y="361.9">U6</text>
<text x="642.4" y="361.4">U5</text>
<text x="128.6" y="389.9">Y1</text>
<text x="123" y="395.5">20 MHz</text>
<text x="553.5" y="401">SN74CBT1G125</text>
<text x="642.4" y="401.6">SN74CBT1G125</text>
<text x="385.8" y="409.4">L1</text>
<text x="385.8" y="419.5">INDUCTOR</text>
<text x="357.8" y="428.4">C11</text>
<text x="380.2" y="428.4">C12</text>
<text x="212.5" y="434.6">ATmega168</text>
<text x="357.8" y="434">0.1uF</text>
<text x="380.2" y="434">0.1uF</text>
<text x="789.5" y="501.6">X3</text>
</g>
<g font-size="4.9">
<text x="574.9" y="118.9">Vs+</text>
<text x="591.5" y="116.1">2</text>
<text x="283.7" y="124" transform="rotate(-90 283.7 124)">1</text>
<text x="127.3" y="127.3">1</text>
<text x="138.1" y="130.1">NC</text>
<text x="156.9" y="130.1">NC</text>
<text x="172.2" y="127.3">5</text>
<text x="557.8" y="127.3">1</text>
<text x="568.6" y="130.1">Iout</text>
<text x="127.3" y="132.9">2</text>
<text x="138.1" y="135.7">GND</text>
<text x="272.6" y="132.9">3</text>
<text x="127.3" y="138.5">3</text>
<text x="138.1" y="141.3">VOUT VDD</text>
<text x="172.2" y="138.5">4</text>
<text x="576.1" y="141.3">Vs-</text>
<text x="591.5" y="138.5">3</text>
<text x="283.7" y="146.6" transform="rotate(-90 283.7 146.6)">2</text>
<text x="546.5" y="202.2" transform="rotate(-90 546.5 202.2)">3</text>
<text x="680.7" y="202.2" transform="rotate(-90 680.7 202.2)">3</text>
<text x="126.9" y="208.3">1</text>
<text x="139" y="208.3">2</text>
<text x="126.9" y="213.9">3</text>
<text x="139" y="213.9">4</text>
<text x="126.9" y="219.5">5</text>
<text x="139" y="219.5">6</text>
<text x="529.8" y="216.7">4</text>
<text x="697.8" y="216.7">4</text>
<text x="126.9" y="225.1">7</text>
<text x="139" y="225.1">8</text>
<text x="289.4" y="227.8">2</text>
<text x="334.3" y="227.8">1</text>
<text x="490.6" y="224.6" transform="rotate(-90 490.6 224.6)">3</text>
<text x="736.6" y="224.6" transform="rotate(-90 736.6 224.6)">3</text>
<text x="126.9" y="230.6">9</text>
<text x="136.5" y="230.6">10</text>
<text x="300.2" y="230.6">VIN VOUT</text>
<text x="540.9" y="236" transform="rotate(-90 540.9 236)">5</text>
<text x="552.1" y="236" transform="rotate(-90 552.1 236)">6</text>
<text x="675.1" y="236" transform="rotate(-90 675.1 236)">6</text>
<text x="686.3" y="236" transform="rotate(-90 686.3 236)">5</text>
<text x="753.7" y="239">1</text>
<text x="314.5" y="241.9" transform="rotate(-90 314.5 241.9)">GND</text>
<text x="311.7" y="252.8" transform="rotate(-90 311.7 252.8)">3</text>
<text x="490.6" y="258.4" transform="rotate(-90 490.6 258.4)">2</text>
<text x="540.9" y="258.1" transform="rotate(-90 540.9 258.1)">7</text>
<text x="552.1" y="258.1" transform="rotate(-90 552.1 258.1)">8</text>
<text x="675.1" y="258.1" transform="rotate(-90 675.1 258.1)">8</text>
<text x="686.3" y="258.1" transform="rotate(-90 686.3 258.1)">7</text>
<text x="736.6" y="258.4" transform="rotate(-90 736.6 258.4)">2</text>
<text x="529.8" y="272.5">2</text>
<text x="697.8" y="272.5">2</text>
<text x="736.6" y="280.5" transform="rotate(-90 736.6 280.5)">1</text>
<text x="546.5" y="291.9" transform="rotate(-90 546.5 291.9)">1</text>
<text x="680.7" y="291.9" transform="rotate(-90 680.7 291.9)">1</text>
<text x="736.6" y="308.7" transform="rotate(-90 736.6 308.7)">2</text>
<text x="205.5" y="334">1</text>
<text x="317.6" y="334">32</text>
<text x="205.5" y="339.6">2</text>
<text x="216.4" y="336.8">PD3 (OC2B/INT1)</text>
<text x="285.3" y="336.8">PD2 (INT0)</text>
<text x="317.6" y="339.6">31</text>
<text x="205.5" y="345.2">3</text>
<text x="216.4" y="342.4">PD4 (XCK/T0)</text>
<text x="216.4" y="348">GND</text>
<text x="285.4" y="348">PD0 (RXD)</text>
<text x="285.7" y="342.4">PD1 (TXD)</text>
<text x="317.6" y="345.2">30</text>
<text x="205.5" y="350.8">4</text>
<text x="216.4" y="353.5">VCC</text>
<text x="281.1" y="353.5">PC6 (RESET)</text>
<text x="317.6" y="350.8">29</text>
<text x="205.5" y="356.3">5</text>
<text x="216.4" y="359.1">GND</text>
<text x="273" y="359.1">PC5 (ADC5/SCL)</text>
<text x="317.6" y="356.3">28</text>
<text x="205.5" y="361.9">6</text>
<text x="216.4" y="364.7">VCC</text>
<text x="272" y="364.7">PC4 (ADC4/SDA)</text>
<text x="317.6" y="361.9">27</text>
<text x="205.5" y="367.5">7</text>
<text x="216.4" y="370.3">PB6 (XTAL1/TOSC1)</text>
<text x="283.2" y="370.3">PC3 (ADC3)</text>
<text x="317.6" y="367.5">26</text>
<text x="546.6" y="367.5">2</text>
<text x="591.5" y="367.5">4</text>
<text x="636" y="367.5">4</text>
<text x="681" y="367.5">2</text>
<text x="205.5" y="373.1">8</text>
<text x="216.4" y="375.9">PB7 (XTAL2/TOSC2)</text>
<text x="283.2" y="375.9">PC2 (ADC2)</text>
<text x="317.6" y="373.1">25</text>
<text x="138.4" y="378.7">1</text>
<text x="161" y="378.7">3</text>
<text x="205.5" y="378.7">9</text>
<text x="216.4" y="381.5">PD5 (OC0B/T1)</text>
<text x="283.2" y="381.5">PC1 (ADC1)</text>
<text x="317.6" y="378.7">24</text>
<text x="546.6" y="378.7">1</text>
<text x="681" y="378.7">1</text>
<text x="203.1" y="384.3">10</text>
<text x="203.1" y="389.9">11</text>
<text x="216.4" y="387.1">PD6 (OC0A/AIN0)</text>
<text x="283.2" y="387.1">PC0 (ADC0)</text>
<text x="317.6" y="389.9">22</text>
<text x="317.6" y="384.3">23</text>
<text x="546.6" y="389.9">3</text>
<text x="591.5" y="389.9">5</text>
<text x="636" y="389.9">5</text>
<text x="681" y="389.9">3</text>
<text x="203.1" y="395.5">12</text>
<text x="216.4" y="392.7">PD7 (AIN1)</text>
<text x="296.3" y="392.7">ADC7</text>
<text x="317.6" y="395.5">21</text>
<text x="557.4" y="392.7">GND</text>
<text x="573" y="392.7">VCC</text>
<text x="646.9" y="392.7">VCC</text>
<text x="661.9" y="392.7">GND</text>
<text x="149.5" y="398.1" transform="rotate(-90 149.5 398.1)">2</text>
<text x="203.1" y="401">13</text>
<text x="216.4" y="398.2">PB0 (CLKO/ICP1)</text>
<text x="298.5" y="398.2">GND</text>
<text x="317.6" y="401">20</text>
<text x="203.1" y="406.6">14</text>
<text x="216.4" y="403.8">PB1 (OC1A)</text>
<text x="296.7" y="403.8">AREF</text>
<text x="317.6" y="406.6">19</text>
<text x="216.4" y="409.4">PB2 (SSn/OC1B)</text>
<text x="296.3" y="409.4">ADC6</text>
<text x="317.6" y="412.2">18</text>
<text x="216.4" y="415">PB3 (OC2A/MOSI)</text>
<text x="295.4" y="415">AVCC</text>
<text x="317.6" y="417.8">17</text>
<text x="216.4" y="420.6">PB4 (MISO)</text>
<text x="286.7" y="420.6">PB5 (SCK)</text>
<text x="634.6" y="479.3">Title</text>
<text x="634.6" y="496">Size</text>
<text x="662.5" y="496">Number</text>
<text x="774.4" y="496">Revision</text>
<text x="637.4" y="504.4">B</text>
<text x="634.6" y="512.8">Date:</text>
<text x="659.7" y="512.8">7/19/2007</text>
<text x="746.4" y="512.8">Sheet1 of 1</text>
<text x="634.6" y="518.4">File:</text>
<text x="659.7" y="518.4">C:\Project Files\OS3\OS3v3\OS3v3.SchDocDrawn By: CRH</text>
</g>
<g font-size="4" fill="#00f">
<text x="544.6" y="209.7">S</text>
<text x="682.8" y="209.7">S</text>
<text x="536.7" y="217">G</text>
<text x="690.2" y="217">G</text>
<text x="544.6" y="228.2">D</text>
<text x="682.6" y="228.2">D</text>
<text x="487" y="234.3">D</text>
<text x="740.1" y="234.3">D</text>
<text x="476.4" y="246.1">G</text>
<text x="487.5" y="250.5">S</text>
<text x="739.8" y="250.5">S</text>
<text x="750.5" y="246.1">G</text>
<text x="544.6" y="266.2">D</text>
<text x="682.6" y="266.2">D</text>
<text x="536.7" y="277.3">G</text>
<text x="690.2" y="277.3">G</text>
<text x="544.6" y="284.6">S</text>
<text x="682.8" y="284.6">S</text>
</g>
</svg>
